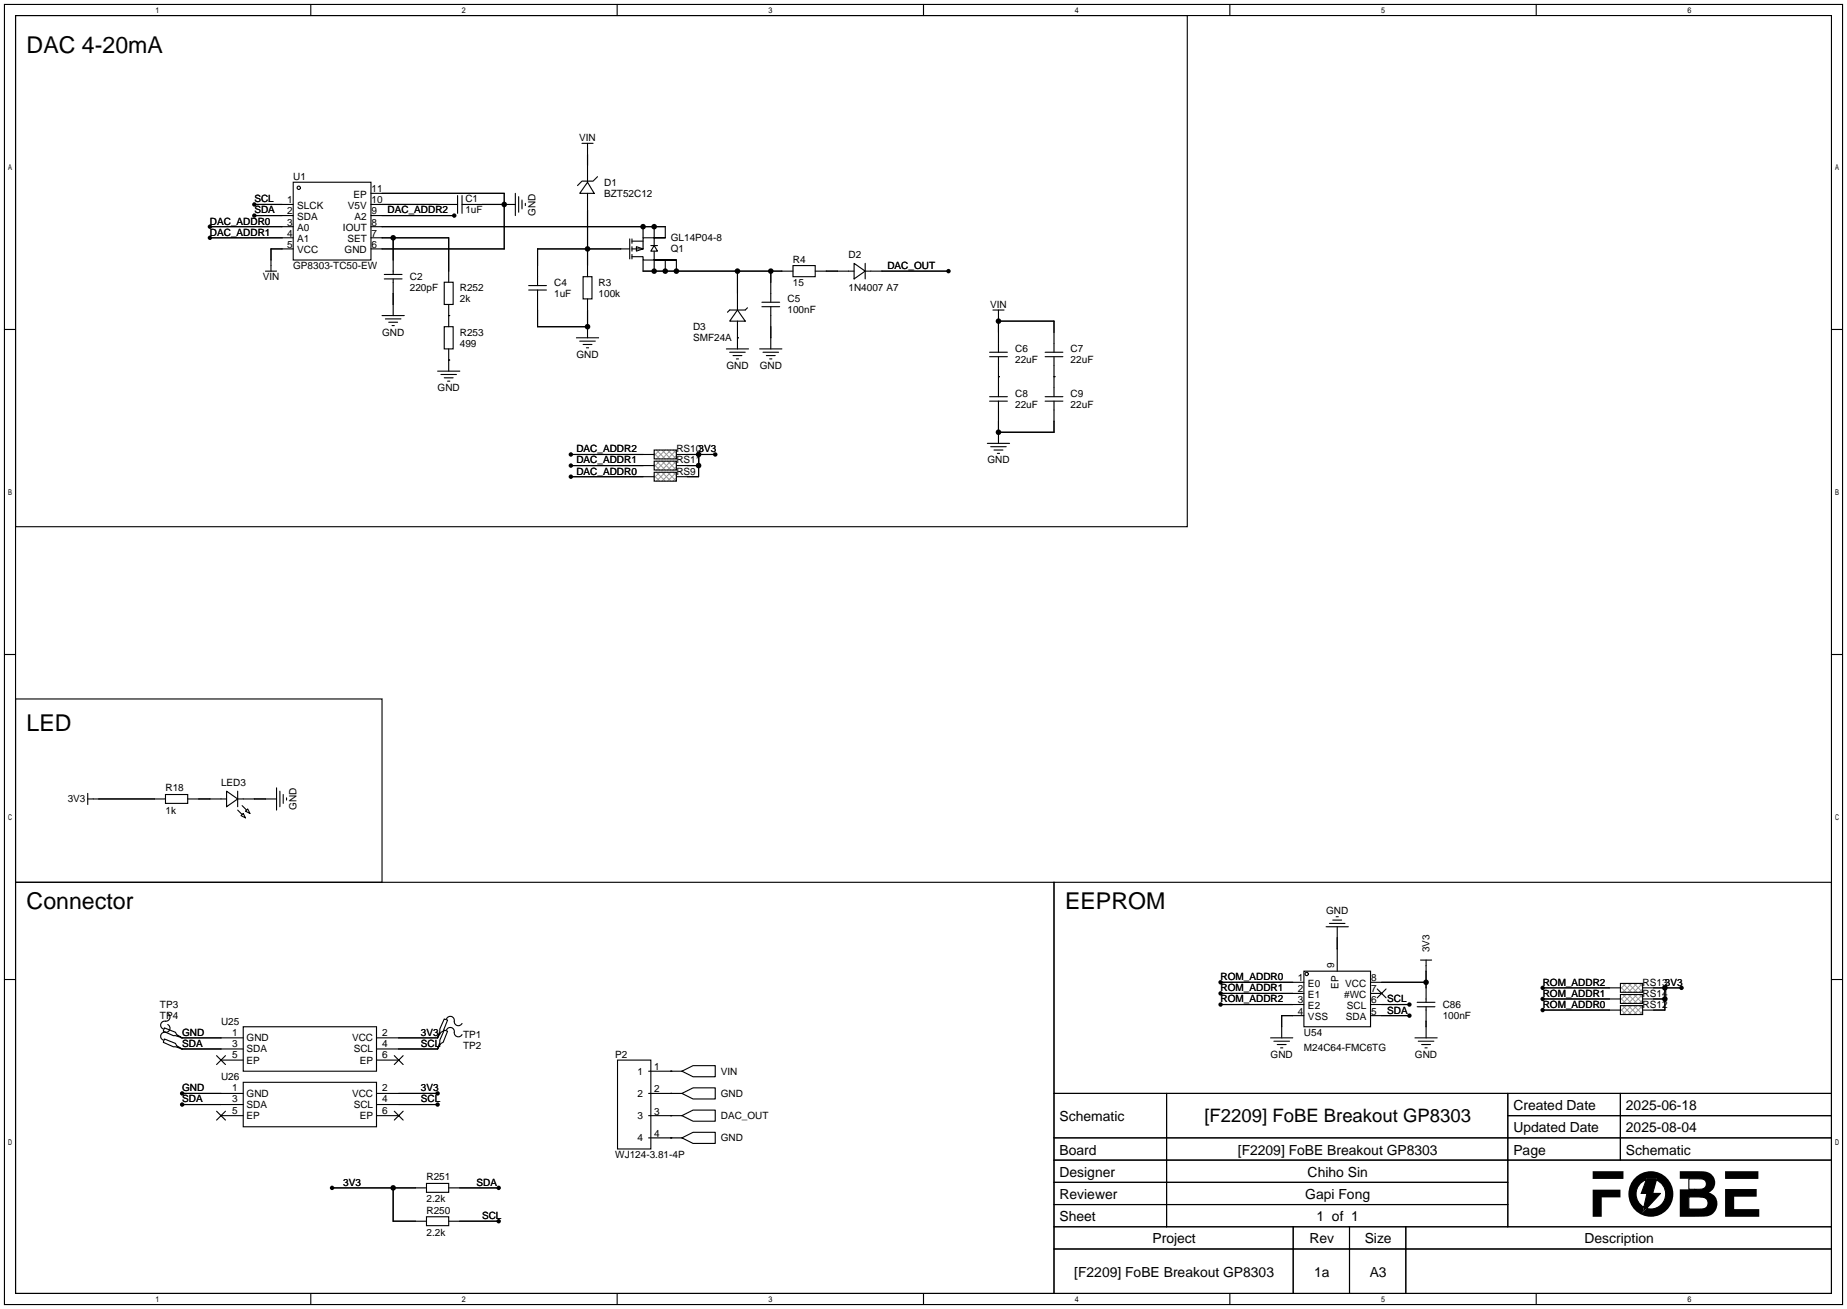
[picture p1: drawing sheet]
<svg xmlns="http://www.w3.org/2000/svg" width="422mm" height="299mm" viewBox="0 0 422 299" stroke-linecap="round" stroke-linejoin="round" font-family="sans-serif">
<g fill="#000">
<path d="M364.2 271.9h6.4v1.8h-4.3v4.4h-2.1zM364.2 267.7h7.1v1.8h-7.1zM376.7 269.3h2.2l-.9 3.5h1.8l-4.1 4.4 1-4.4h-1.4zM394.5 271.8h7.3v1.7h-5.2v2.9h5.7v1.7h-7.8zM394.5 267.7h7.6v1.8h-7.6z"/>
<path d="M372.4 272.9a5.2 5.2 0 0 0 10.3 0 5.2 5.2 0 0 0-10.3 0zM375 270.6l1.5-1 .2-.3h2.2l-.1 .4a3.4 3.4 0 0 1 2 4.3 3.4 3.4 0 0 1-4.2 2.2l-.9 1 .2-1.2a3.5 3.5 0 0 1-.9-5.4z"/>
<path d="M384.2 267.7v1.7l4.4 .1a1.26 1.26 0 0 1 1.6 1.2 1.26 1.26 0 0 1-1.6 1.1l-4.4 .1v6.2h3.5a7.2 7.2 0 0 0 3.9-.5 2.97 2.97 0 0 0 .7-4.1l-.5-.4-1-.5a2.6 2.6 0 0 0 1.3-3.2 2.6 2.6 0 0 0-3-1.7zM386.2 273.6h1.7a2.43 2.43 0 0 1 2.6 .9v1.2l-.6 .5-3.7 .2z"/>
<circle cx="48" cy="54.4" r=".51"/>
<circle cx="48" cy="51.8" r=".51"/>
<circle cx="58.2" cy="49.3" r=".51"/>
<circle cx="58.2" cy="46.7" r=".51"/>
<circle cx="89.9" cy="54.4" r=".63"/>
<circle cx="103.9" cy="49.3" r=".51"/>
<circle cx="115.3" cy="46.7" r=".63"/>
<circle cx="134.4" cy="56.9" r=".63"/>
<circle cx="147.1" cy="51.8" r=".63"/>
<circle cx="149.6" cy="51.8" r=".63"/>
<circle cx="134.4" cy="74.7" r=".63"/>
<circle cx="149.6" cy="62" r=".63"/>
<circle cx="152.1" cy="62" r=".63"/>
<circle cx="154.7" cy="62" r=".63"/>
<circle cx="168.7" cy="62" r=".63"/>
<circle cx="176.3" cy="62" r=".63"/>
<circle cx="216.9" cy="62" r=".51"/>
<circle cx="228.3" cy="73.4" r=".63"/>
<circle cx="228.3" cy="98.8" r=".63"/>
<circle cx="130.6" cy="106.4" r=".51"/>
<circle cx="130.6" cy="103.9" r=".51"/>
<circle cx="130.6" cy="109" r=".51"/>
<circle cx="159.8" cy="106.4" r=".63"/>
<circle cx="159.8" cy="103.9" r=".63"/>
<circle cx="163.6" cy="103.9" r=".51"/>
<circle cx="279.1" cy="227.1" r=".51"/>
<circle cx="279.1" cy="229.6" r=".51"/>
<circle cx="279.1" cy="224.5" r=".51"/>
<circle cx="322.3" cy="229.6" r=".51"/>
<circle cx="322.3" cy="232.2" r=".51"/>
<circle cx="326.1" cy="224.5" r=".63"/>
<circle cx="352.8" cy="225.8" r=".51"/>
<circle cx="352.8" cy="228.3" r=".51"/>
<circle cx="352.8" cy="230.9" r=".51"/>
<circle cx="380.7" cy="225.8" r=".63"/>
<circle cx="380.7" cy="228.3" r=".63"/>
<circle cx="384.6" cy="225.8" r=".51"/>
<circle cx="41.7" cy="252.5" r=".51"/>
<circle cx="41.7" cy="249.9" r=".51"/>
<circle cx="100.1" cy="252.5" r=".51"/>
<circle cx="100.1" cy="249.9" r=".51"/>
<circle cx="75.9" cy="271.5" r=".51"/>
<circle cx="89.9" cy="271.5" r=".63"/>
<circle cx="114" cy="279.1" r=".51"/>
<circle cx="114" cy="271.5" r=".51"/>
</g>
<g fill="none" stroke="#000" stroke-width=".25">
<path d="M1 1h420.4v297.2h-420.4zM3.6 3.6h415.2v292.1h-415.2zM3.6 3.6h267.9v116.8h-267.9zM71.1 1v2.6M141.1 1v2.6M211.2 1v2.6M281.3 1v2.6M351.3 1v2.6M133.1 32.8h2.5M134.4 32.8v8.9M48 51.8h19.1M48 54.4h19.1"/>
<path d="M58.2 46.7h8.9M58.2 49.3h8.9M67.1 41.7h17.7v17.7h-17.7zM67.1 56.9h-5.1v5.1M84.8 46.7h19.8M84.8 49.3h19.1M84.8 51.8h67.3v2.6M84.8 54.4h17.8v10.1M84.8 44.2h30.5v12.7h-30.5M89.9 54.4v8.3M104.6 44.7v4.1M105.7 46.7h12.2"/>
<path d="M105.7 44.7v4.1M117.9 44.2v5.1M118.6 45v3.5M119.4 45.7v2.1M120.1 46.5v.5M134.4 41.7l1.5 2.5h-3.3zM134.4 44.2v19M136.7 40.4l-1.1 1h-2.5l-1 1M144 56.9h-21.1v8.4M144 54.6v4.6M144.5 55.1h2.6M144.5 54.6v1"/>
<path d="M144.5 56.4v1M144.5 58.2v1M145.5 56.4l1.6 .5-1.6 .5zM147.1 59.4v2.6h34.3M147.1 51.8v2.6M148.8 56.1h1.6M149.6 56.1l.8 1.3h-1.6zM149.6 57.4v2h5.1h-7.6v-.7h-2.6M149.6 56.1v-1.7h2.5h-5v2.5h-2.6M149.6 51.8v2.6M149.6 59.4v2.6M152.1 59.4v2.6"/>
<path d="M154.7 59.4v2.6M1 75.3h2.6M60.7 62h2.5M87.4 72.1h5.1M87.9 63.8h4M87.9 62.7h4M88.1 72.9h3.6M88.9 73.7h2M89.7 74.4h.5M89.9 63.8v8.3M101.6 64.5h2v5.1h-2zM101.6 74.7h2v5.1h-2z"/>
<path d="M102.6 72.1h.1M102.6 69.6v5.1M102.6 79.8v5M120.9 65.3h4.1M120.9 66.3h4.1M122.9 66.3v8.4h11.5M131.8 77.2h5.1M132.6 78h3.5M133.3 63.2h2.1v5.1h-2.1zM133.3 78.7h2.1M134.1 79.5h.5M134.4 68.3v8.9"/>
<path d="M166.1 79.8h5.1M168.7 70.9l1.7 2.5h-3.5zM168.7 77.2h.1M168.7 62v8.9M168.7 73.4v6.4M170.9 70.4l-.5 .5h-3.5l-.5 .5M173.7 79.8h5.1M174.2 70.1h4.1M174.2 69.1h4.1M176.3 62v7.1M176.3 70.1v9.7M181.4 60.7h5v2.5h-5z"/>
<path d="M186.4 62h8.9M195.3 60.2l2.6 1.8-2.6 1.8zM197.9 62h19M197.9 60.2v3.6M227.1 70.9h2.5M228.3 73.4h12.7v7.1M228.3 70.9v9.6M418.8 75.3h2.6M100.1 84.8h5.1M100.8 85.6h3.6M101.6 86.4h2M102.4 87.1h.5"/>
<path d="M102.6 82.3h.1M166.9 80.5h3.5M167.6 81.3h2.1M168.4 82h.5M174.5 80.5h3.6M175.3 81.3h2M176 82h.5M226.3 80.5h4.1M226.3 81.5h4.1M226.3 91.7h4.1M226.3 90.7h4.1M228.3 86.1h.1"/>
<path d="M228.3 81.5v9.2M228.3 91.7v9.6M239 80.5h4.1M239 81.5h4.1M239 91.7h4.1M239 90.7h4.1M241 86.1h.1M241 81.5v9.2M241 91.7v7.1h-12.7M130.6 103.9h19M130.6 106.4h19M130.6 109h19"/>
<path d="M149.6 108h5.1v2h-5.1zM149.6 102.9h5.1v2h-5.1zM149.6 105.4h5.1v2h-5.1zM154.7 103.9h8.9M154.7 106.4h5.1M159.8 103.9v5.1h-5.1M225.8 101.3h5.1M226.6 102.1h3.5M227.3 102.9h2.1M228.1 103.6h.5M1 149.6h2.6M3.6 159.8h83.8v41.9h-83.8z"/>
<path d="M418.8 149.6h2.6M20.1 182.6h17.7M20.1 181.4v2.5M37.8 181.6h5.1v2h-5.1zM42.9 182.6h8.9M51.8 180.8l2.6 1.8-2.6 1.8zM54.4 182.6h8.8M54.4 185.2l1 1M54.4 180.8v3.6M55.4 184.1l1 1.1M55.6 185.9l.5 1-1-.5zM56.1 185.4l.5-.5 .5 1z"/>
<path d="M63.2 180.1v5.1M64 180.8v3.6M64.8 181.6v2M65.5 182.4v.5M3.6 201.7h237.4v94h-237.4zM241 201.7h177.8v48.2h-177.8zM303.3 211.8h5.1M304 211.1h3.6M304.8 210.3h2M305.6 209.5h.5M305.8 211.8v10.2M324.9 219.5h2.5"/>
<path d="M326.1 219.5v9.6M1 223.9h2.6M37.6 234.9l2.5 1.1 .3 .5 1.3 .7-1.6-.5h-.5l-2.3-1zM37.6 237.5l2.5 1 .3 .5 1.3 .8-1.6-.5h-.5l-2.3-1zM38.4 231.6a.98 .98 0 0 1 .4 1.3 .98 .98 0 0 1-1.3 .5 .93 .93 0 0 0-.8 .8 .93 .93 0 0 0 .6 1M38.4 234.2a.98 .98 0 0 1 .4 1.3 .98 .98 0 0 1-1.3 .5 .93 .93 0 0 0-.8 .8 .93 .93 0 0 0 .6 .9M41.4 237.2h14.2M41.4 239.8h14.2M55.6 234.7h30.5v10.2h-30.5zM86.1 237.2h14M86.1 239.8h14M100.1 237v.2"/>
<path d="M100.1 239.5v.3M101.6 232.9l.8 .3-1.1 2.5-.5 .3-.7 1.2 .5-1.5v-.5zM101.6 235.5l.8 .2-1.1 2.6-.5 .2-.7 1.3 .5-1.5v-.6zM102.1 232.9a.93 .93 0 0 1 1.1-.5 .93 .93 0 0 1 .7 1 .94 .94 0 0 0 .7 1 .94 .94 0 0 0 1.1-.5M102.1 235.5a.93 .93 0 0 1 1.1-.6 .93 .93 0 0 1 .7 1.1 .94 .94 0 0 0 .7 1 .94 .94 0 0 0 1.1-.5M279.1 224.5h19.1M279.1 227.1h19.1M279.1 229.6h19.1M290.6 237.2h5.1M291.3 238h3.6M292.1 238.8h2M292.9 239.5h.5"/>
<path d="M298.2 222h15.2v12.7h-15.2zM298.2 232.2h-5.1v5M313.4 224.5h12.7M313.4 227.1h2.6M313.4 229.6h8.9M313.4 232.2h8.9M315 226.1l2 2M317 226.1l-2 2M323.6 237.2h5.1M324.1 230.1h4.1M324.1 229.1h4.1M324.4 238h3.5"/>
<path d="M325.1 238.8h2.1M325.9 239.5h.5M326.1 230.1v7.1M352.8 225.8h17.8M352.8 228.3h17.8M352.8 230.9h17.8M370.6 229.9h5.1v2h-5.1zM370.6 227.3h5.1v2.1h-5.1zM370.6 224.8h5.1v2h-5.1zM375.7 225.8h8.9M375.7 228.3h5M380.7 225.8v5.1h-5"/>
<path d="M418.8 223.9h2.6M41.7 249.9h13.9M41.7 252.5h13.9M49.5 241.3l2.1 2M49.5 254l2.1 2M50.5 255h5.1M50.5 242.3h5.1M51.6 241.3l-2.1 2M51.6 254l-2.1 2M55.6 247.4h30.5v10.2h-30.5zM86.1 249.9h14M86.1 255h5.1"/>
<path d="M86.1 242.3h5.1M86.1 252.5h14M90.2 241.3l2 2M90.2 254l2 2M92.2 241.3l-2 2M92.2 254l-2 2M141.2 242.3h7.6v20.3h-7.6zM148.3 249.9h7.7M148.3 255h7.7M148.3 244.9h7.7M153.4 255h.1M153.4 249.9h.1"/>
<path d="M153.4 244.9h.1M156 255l2.5-1.3h5.1v2.6h-5.1zM156 249.9l2.5-1.2h5.1v2.5h-5.1zM156 244.9l2.5-1.3h5.1v2.5h-5.1zM241 249.9h177.8v45.8h-177.8zM266.8 249.9v30.5M344.8 249.9v30.5M344.8 255h74M370.6 249.9v15.3M75.9 271.5h21.6M89.9 271.5v7.6h7.6M97.5 278.1h5.1v2.1h-5.1z"/>
<path d="M97.5 270.5h5.1v2h-5.1zM102.6 279.1h11.4M102.6 271.5h11.4M148.3 260.1h7.7M153.4 260.1h.1M156 260.1l2.5-1.3h5.1v2.6h-5.1zM241 260.1h177.8M241 265.2h177.8M241 270.3h103.8M241 275.3h103.8M375 270.6l1.5-.9-1.2 3.1h1.3l-.7 3.2a3.5 3.5 0 0 1-.9-5.4zM378.8 269.7a3.4 3.4 0 0 1 2 4.3 3.4 3.4 0 0 1-4.2 2.2l3.2-3.4h-1.8z"/>
<path d="M386.2 273.6h3.1a1.36 1.36 0 0 1 1.3 1.5 1.36 1.36 0 0 1-1.5 1.3h-2.9zM386.2 269.4l2.4 .1a1.26 1.26 0 0 1 1.6 1.2 1.26 1.26 0 0 1-1.6 1.1l-2.4 .1zM71.1 295.7v2.5M141.1 295.7v2.5M211.2 295.7v2.5M241 280.4h177.8M241 285.5h177.8M281.3 295.7v2.5M295.8 280.4v15.3M308.6 280.4v15.3M321.5 280.4v15.3M351.3 295.7v2.5"/>
<circle cx="68.3" cy="42.9" r=".38"/>
<circle cx="298.8" cy="222.6" r=".38"/>
</g>
<g fill="none" stroke="#999" stroke-width=".23">
<path d="M149.6 108.7l1.3 1.3M149.6 106.2l1.3 1.2M149.6 103.6l1.3 1.3M150.1 108l2 2M150.1 105.4l2 2M150.1 102.9l2 2M150.9 108l-1.3 1.2M150.9 102.9l-1.3 1.2M150.9 105.4l-1.3 1.3M151.4 108l2 2M151.4 105.4l2 2M151.4 102.9l2 2"/>
<path d="M152.1 108l-2 2M152.1 102.9l-2 2M152.1 105.4l-2 2M152.7 108l2 2M152.7 105.4l2 2M152.7 102.9l2 2M153.4 105.4l-2 2M153.4 108l-2 2M153.4 102.9l-2 2M153.9 108l.8 .7M153.9 105.4l.8 .8M153.9 102.9l.8 .7"/>
<path d="M154.7 104.1l-.8 .8M154.7 105.4l-2 2M154.7 106.7l-.8 .7M154.7 108l-2 2M154.7 109.2l-.8 .8M154.7 102.9l-2 2M370.6 230.6l1.3 1.3M370.6 228.1l1.3 1.3M370.6 225.6l1.3 1.2M371.1 229.9l2 2M371.1 227.3l2 2.1M371.1 224.8l2 2"/>
<path d="M371.9 229.9l-1.3 1.2M371.9 227.3l-1.3 1.3M371.9 224.8l-1.3 1.3M372.4 229.9l2 2M372.4 227.3l2 2.1M372.4 224.8l2 2M373.1 229.9l-2 2M373.1 227.3l-2 2.1M373.1 224.8l-2 2M373.6 229.9l2.1 2M373.6 227.3l2.1 2.1M373.6 224.8l2.1 2"/>
<path d="M374.4 227.3l-2 2.1M374.4 229.9l-2 2M374.4 224.8l-2 2M374.9 229.9l.8 .7M374.9 227.3l.8 .8M374.9 224.8l.8 .8M375.7 226.1l-.8 .7M375.7 227.3l-2.1 2.1M375.7 228.6l-.8 .8M375.7 229.9l-2.1 2M375.7 231.1l-.8 .8M375.7 224.8l-2.1 2"/>
</g>
<g font-size="5.3">
<text x="6.1" y="12.1">DAC 4-20mA</text>
<text x="6.1" y="167.1">LED</text>
<text x="6.1" y="207.7">Connector</text>
<text x="243.6" y="207.7">EEPROM</text>
</g>
<text font-size="4.2" x="275.5" y="256.5">[F2209] FoBE Breakout GP8303</text>
<g font-size="3.2">
<text x="242.3" y="256.3">Schematic</text>
<text x="346.1" y="253.7">Created Date</text>
<text x="371.8" y="253.7">2025-06-18</text>
<text x="242.3" y="263.9">Board</text>
<text x="283.1" y="263.9">[F2209] FoBE Breakout GP8303</text>
<text x="346.1" y="258.8">Updated Date</text>
<text x="346.1" y="263.9">Page</text>
<text x="371.8" y="258.8">2025-08-04</text>
<text x="371.8" y="263.9">Schematic</text>
<text x="242.3" y="269">Designer</text>
<text x="299.1" y="269">Chiho Sin</text>
<text x="242.3" y="274.1">Reviewer</text>
<text x="298.5" y="274.1">Gapi Fong</text>
<text x="242.3" y="279.1">Sheet</text>
<text x="301.1" y="279.1">1 of 1</text>
<text x="263.6" y="284.2">Project</text>
<text x="299.5" y="284.2">Rev</text>
<text x="312.1" y="284.2">Size</text>
<text x="362.4" y="284.2">Description</text>
<text x="245.7" y="291.8">[F2209] FoBE Breakout GP8303</text>
<text x="300.6" y="291.8">1a</text>
<text x="313.2" y="291.8">A3</text>
</g>
<g font-size="2.3">
<text x="132.5" y="32.3">VIN</text>
<text x="67.1" y="41.2">U1</text>
<text x="58.2" y="46.3">SCL</text>
<text x="65.7" y="46.5">1</text>
<text x="68" y="47.8">SLCK</text>
<text x="79.6" y="47.8">V5V</text>
<text x="80.8" y="45.2">EP</text>
<text x="85" y="46.5">10</text>
<text x="85" y="43.9">11</text>
<text x="106.4" y="46.3">C1</text>
<text x="138.2" y="42.4">D1</text>
<text x="138.2" y="45">BZT52C12</text>
<text x="48" y="51.3">DAC_ADDR0</text>
<text x="48" y="53.9">DAC_ADDR1</text>
<text x="58.2" y="48.8">SDA</text>
<text x="65.7" y="49">2</text>
<text x="65.7" y="51.6">3</text>
<text x="68" y="50.3">SDA</text>
<text x="68" y="52.8">A0</text>
<text x="78.4" y="52.8">IOUT</text>
<text x="81.1" y="50.3">A2</text>
<text x="85" y="51.6">8</text>
<text x="85" y="49">9</text>
<text x="88.6" y="48.8">DAC_ADDR2</text>
<text x="106.4" y="48.8">1uF</text>
<text x="122.5" y="49.3" transform="rotate(-90 122.5 49.3)">GND</text>
<text x="65.7" y="54.1">4</text>
<text x="65.7" y="56.6">5</text>
<text x="68" y="55.4">A1</text>
<text x="68" y="57.9">VCC</text>
<text x="78.8" y="57.9">GND</text>
<text x="79.4" y="55.4">SET</text>
<text x="85" y="56.6">6</text>
<text x="85" y="54.1">7</text>
<text x="153.4" y="57.7">Q1</text>
<text x="153.4" y="55.1">GL14P04-8</text>
<text x="194.1" y="59">D2</text>
<text x="60.1" y="64">VIN</text>
<text x="67.1" y="61.5">GP8303-TC50-EW</text>
<text x="93.7" y="64">C2</text>
<text x="126.7" y="65.3">C4</text>
<text x="136.9" y="65.3">R3</text>
<text x="181.4" y="60.2">R4</text>
<text x="181.4" y="65.3">15</text>
<text x="202.9" y="61.5">DAC_OUT</text>
<text x="93.7" y="66.6">220pF</text>
<text x="105.2" y="66.6">R252</text>
<text x="105.2" y="69.1">2k</text>
<text x="126.7" y="67.8">1uF</text>
<text x="136.9" y="67.8">100k</text>
<text x="180.1" y="69.1">C5</text>
<text x="180.1" y="71.7">100nF</text>
<text x="194.1" y="66.6">1N4007 A7</text>
<text x="226.4" y="70.4">VIN</text>
<text x="87.4" y="76.7">GND</text>
<text x="105.2" y="76.7">R253</text>
<text x="158.5" y="75.5">D3</text>
<text x="105.2" y="79.3">499</text>
<text x="131.8" y="81.8">GND</text>
<text x="158.5" y="78">SMF24A</text>
<text x="232.2" y="80.5">C6</text>
<text x="232.2" y="83.1">22uF</text>
<text x="244.9" y="80.5">C7</text>
<text x="244.9" y="83.1">22uF</text>
<text x="100.1" y="89.4">GND</text>
<text x="166.1" y="84.4">GND</text>
<text x="173.7" y="84.4">GND</text>
<text x="232.2" y="90.7">C8</text>
<text x="232.2" y="93.2">22uF</text>
<text x="244.9" y="90.7">C9</text>
<text x="244.9" y="93.2">22uF</text>
<text x="131.8" y="103.4">DAC_ADDR2</text>
<text x="131.8" y="105.9">DAC_ADDR1</text>
<text x="154.7" y="103.4">RS103V3</text>
<text x="154.7" y="105.9">RS11</text>
<text x="225.8" y="105.9">GND</text>
<text x="131.8" y="108.5">DAC_ADDR0</text>
<text x="154.7" y="108.5">RS9</text>
<text x="50.5" y="179.6">LED3</text>
<text x="15.5" y="183.4">3V3</text>
<text x="37.8" y="180.9">R18</text>
<text x="37.8" y="186">1k</text>
<text x="67.8" y="185.2" transform="rotate(-90 67.8 185.2)">GND</text>
<text x="303.3" y="208.8">GND</text>
<text x="305.1" y="221.2" transform="rotate(-90 305.1 221.2)">9</text>
<text x="326.9" y="217.7" transform="rotate(-90 326.9 217.7)">3V3</text>
<text x="279.1" y="224.1">ROM_ADDR0</text>
<text x="279.1" y="226.6">ROM_ADDR1</text>
<text x="296.8" y="224.3">1</text>
<text x="296.8" y="226.8">2</text>
<text x="299.1" y="225.6">E0</text>
<text x="306.1" y="226" transform="rotate(-90 306.1 226)">EP</text>
<text x="307.7" y="225.6">VCC</text>
<text x="313.6" y="226.8">7</text>
<text x="313.6" y="224.3">8</text>
<text x="352.8" y="225.3">ROM_ADDR2</text>
<text x="352.8" y="227.9">ROM_ADDR1</text>
<text x="375.7" y="227.9">RS14</text>
<text x="375.7" y="225.3">RS133V3</text>
<text x="36.6" y="230.4">TP3</text>
<text x="36.6" y="232.9">TP4</text>
<text x="279.1" y="229.1">ROM_ADDR2</text>
<text x="296.8" y="229.4">3</text>
<text x="296.8" y="231.9">4</text>
<text x="299.1" y="228.1">E1</text>
<text x="299.1" y="230.6">E2</text>
<text x="299.1" y="233.2">VSS</text>
<text x="307.4" y="228.1">#WC</text>
<text x="307.8" y="233.2">SDA</text>
<text x="308" y="230.6">SCL</text>
<text x="313.6" y="231.9">5</text>
<text x="313.6" y="229.4">6</text>
<text x="317.2" y="231.7">SDA</text>
<text x="317.2" y="229.1">SCL</text>
<text x="329.9" y="230.4">C86</text>
<text x="329.9" y="232.9">100nF</text>
<text x="352.8" y="230.4">ROM_ADDR0</text>
<text x="375.7" y="230.4">RS12</text>
<text x="41.7" y="239.3">SDA</text>
<text x="41.7" y="236.8">GND</text>
<text x="50.5" y="234.2">U25</text>
<text x="53.1" y="239.3">3</text>
<text x="53.1" y="236.8">1</text>
<text x="56.4" y="238">GND</text>
<text x="80.5" y="238">VCC</text>
<text x="87.4" y="239.3">4</text>
<text x="87.4" y="236.8">2</text>
<text x="96.3" y="236.8">3V3</text>
<text x="96.3" y="239.3">SCL</text>
<text x="105.9" y="237.3">TP1</text>
<text x="105.9" y="239.8">TP2</text>
<text x="298.2" y="236.8">U54</text>
<text x="53.1" y="241.8">5</text>
<text x="56.4" y="243.1">EP</text>
<text x="56.4" y="240.6">SDA</text>
<text x="80.9" y="240.6">SCL</text>
<text x="82.3" y="243.1">EP</text>
<text x="87.4" y="241.8">6</text>
<text x="140.7" y="241.8">P2</text>
<text x="145.8" y="245.6">1</text>
<text x="149.6" y="244.6">1</text>
<text x="164.8" y="245.6">VIN</text>
<text x="290.6" y="241.8">GND</text>
<text x="298.2" y="240.3">M24C64-FMC6TG</text>
<text x="323.6" y="241.8">GND</text>
<text x="41.7" y="252">SDA</text>
<text x="41.7" y="249.5">GND</text>
<text x="50.5" y="246.9">U26</text>
<text x="53.1" y="252">3</text>
<text x="53.1" y="249.5">1</text>
<text x="56.4" y="250.7">GND</text>
<text x="80.5" y="250.7">VCC</text>
<text x="87.4" y="252">4</text>
<text x="87.4" y="249.5">2</text>
<text x="96.3" y="249.5">3V3</text>
<text x="96.3" y="252">SCL</text>
<text x="145.8" y="250.7">2</text>
<text x="149.6" y="249.7">2</text>
<text x="164.8" y="250.7">GND</text>
<text x="53.1" y="254.5">5</text>
<text x="56.4" y="255.8">EP</text>
<text x="56.4" y="253.3">SDA</text>
<text x="80.9" y="253.3">SCL</text>
<text x="82.3" y="255.8">EP</text>
<text x="87.4" y="254.5">6</text>
<text x="145.8" y="255.8">3</text>
<text x="149.6" y="254.8">3</text>
<text x="164.8" y="255.8">DAC_OUT</text>
<text x="145.8" y="260.9">4</text>
<text x="149.6" y="259.8">4</text>
<text x="164.8" y="260.9">GND</text>
<text x="97.5" y="269.8">R251</text>
<text x="140.7" y="264.7">WJ124-3.81-4P</text>
<text x="78.5" y="271">3V3</text>
<text x="97.5" y="274.9">2.2k</text>
<text x="109" y="271">SDA</text>
<text x="97.5" y="277.4">R250</text>
<text x="110.2" y="278.7">SCL</text>
<text x="97.5" y="282.5">2.2k</text>
</g>
</svg>
